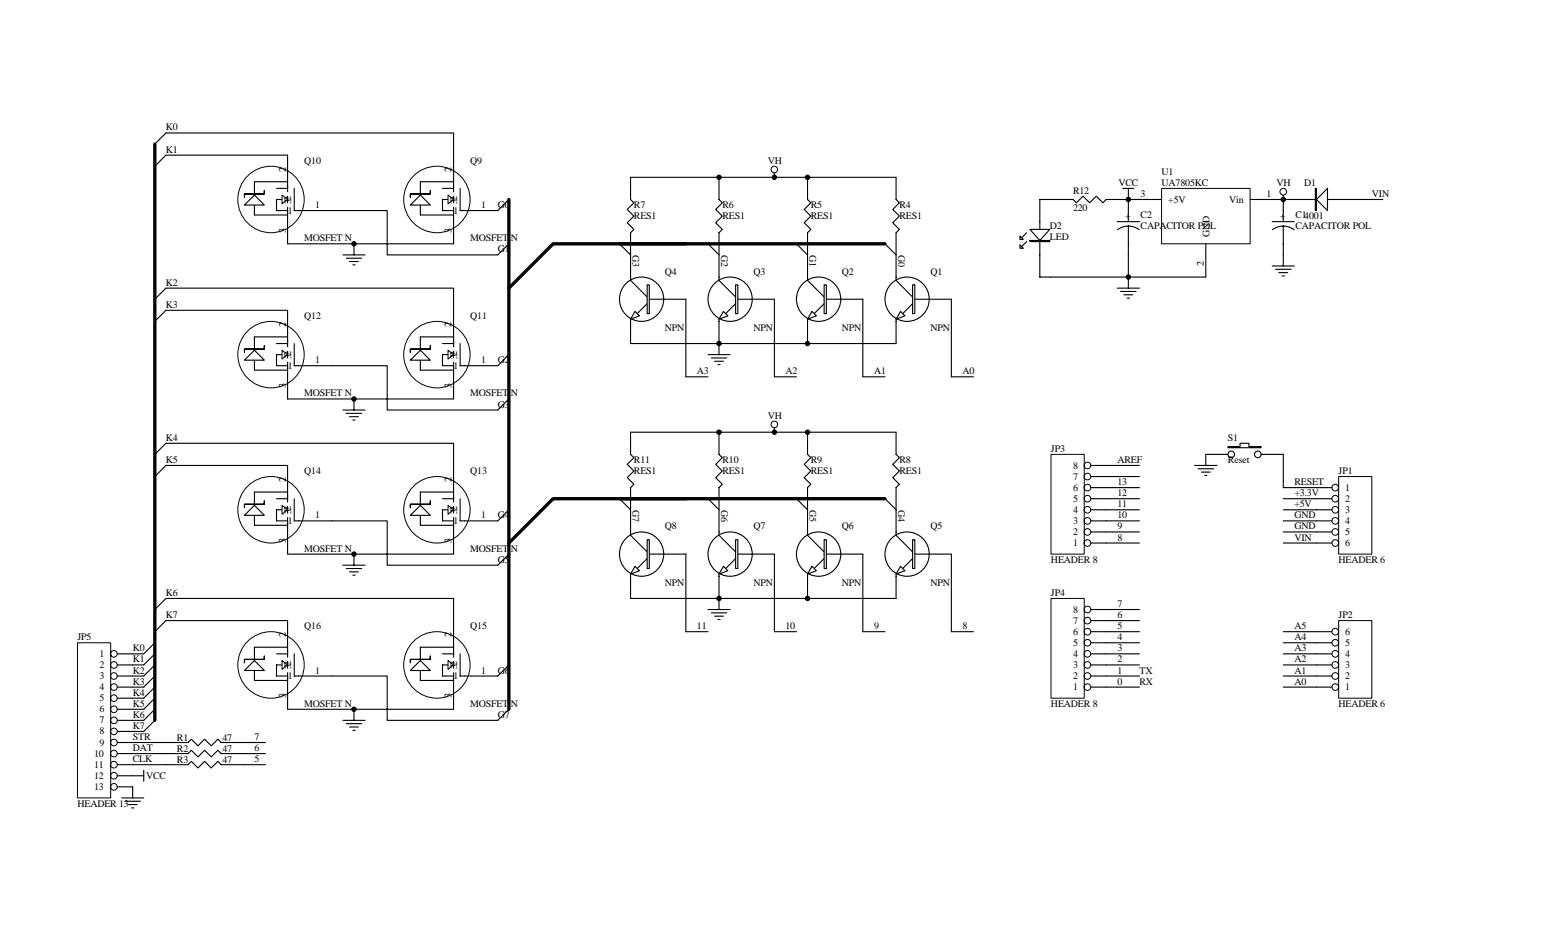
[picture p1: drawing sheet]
<svg xmlns="http://www.w3.org/2000/svg" width="356mm" height="216mm" viewBox="0 0 356 216" stroke-linecap="round" stroke-linejoin="round" font-family="sans-serif">
<path d="M291.7 50.8h5.1M294.2 51.8l-1 .2-1.5 .6M294.2 51.8l1.1 .2 1.4 .6M294.2 45.7v5.1M294.2 51.8v6.6" fill="none" stroke="#000" stroke-width=".25"/>
<path d="M266.3 43.2h20.3v12.7h-20.3z" fill="#fff"/>
<path d="M266.3 43.2h20.3v12.7h-20.3z" fill="none" stroke="#000" stroke-width=".23"/>
<g fill="none" stroke="#000" stroke-width=".25">
<path d="M240.9 45.7h5.1l.8 .8 1.5-1.5 1.5 1.5 1.6-1.5 1.5 1.5 .7-.8h12.7M256.2 50.8h5M257.4 43.2h2.6M258.7 51.8l-1 .2-1.5 .6M258.7 51.8l1.6 .3 .9 .5M258.7 51.8v11.7h17.8v-7.6M258.7 43.2v7.6M286.6 45.7h25.4M240.9 63.5h17.8v2.5M256.2 66h5M256.9 66.8h3.6M257.7 67.6h2"/>
<path d="M258.4 68.3h.6"/>
</g>
<g fill="#fff" stroke="#000" stroke-width=".25">
<path d="M304.4 43.2v5.1l-2.6-2.6z"/>
<path d="M301.6 43.2h.2v5.1h-.2z" fill-rule="evenodd"/>
</g>
<g fill="none" stroke="#000" stroke-width=".25">
<path d="M38 30.5h66v5.1M38 35.6h27.9M65.9 55.9h38.1M76.1 48.3h12.7v10.1h25.3M78.6 58.4h5.1M79.4 59.2h3.5M80.1 59.9h2.1M81.2 55.9v2.5M205.4 58.4v5.9l3.8 3.8M38 66h66v5.1M38 71.1h27.9M80.9 60.7h.5"/>
<path d="M205.4 73.2v5.5M209.2 68.6h8.9M209.2 69.6l-2.2 2.3M65.9 91.4h38.1M76.1 83.8h12.7v10.2h25.3M78.6 94h5.1M79.4 94.7h3.5M80.1 95.5h2.1M80.9 96.3h.5M81.2 91.4v2.6M38 101.6h66v5.1M38 106.7h27.9"/>
<path d="M76.1 119.4h12.7v10.1h25.3M38 137.2h66v5M65.9 127h38.1M78.6 129.5h5.1M79.4 130.3h3.5M80.1 131.1h2.1M80.9 131.8h.5M81.2 127v2.5M38 142.2h27.9M76.1 154.9h12.7v10.2h25.3M65.9 162.6h38.1M78.6 165.1h5.1"/>
<path d="M79.4 165.9h3.5M80.1 166.6h2.1M80.9 167.4h.5M81.2 162.6v2.5"/>
</g>
<g fill="#fff" stroke="#000" stroke-width=".25">
<path d="M206.5 71.4l1 1-2.1 .8z"/>
<path d="M209.2 65.3h.5v6.6h-.5z" fill-rule="evenodd"/>
</g>
<g fill="none" stroke="#000" stroke-width=".25">
<path d="M164.8 58.4v5.9l3.9 3.8M164.8 73.2v5.5M168.7 68.6h8.8M168.7 69.6l-2.3 2.3"/>
<circle cx="208" cy="68.6" r="5.1"/>
</g>
<g fill="#fff" stroke="#000" stroke-width=".25">
<path d="M165.9 71.4l1 1-2.1 .8z"/>
<path d="M168.7 65.3h.5v6.6h-.5z" fill-rule="evenodd"/>
</g>
<g fill="none" stroke="#000" stroke-width=".25">
<path d="M185.1 58.4v5.9l3.9 3.8M185.1 73.2v5.5M189 68.6h8.8M189 69.6l-2.3 2.3"/>
<circle cx="167.4" cy="68.6" r="5.1"/>
</g>
<g fill="#fff" stroke="#000" stroke-width=".25">
<path d="M186.2 71.4l1 1-2.1 .8z"/>
<path d="M189 65.3h.5v6.6h-.5z" fill-rule="evenodd"/>
</g>
<g fill="none" stroke="#000" stroke-width=".25">
<path d="M144.6 58.4v5.9l3.8 3.8M144.6 73.2v5.5M148.4 68.6h8.8M148.4 69.6l-2.3 2.3"/>
<circle cx="187.7" cy="68.6" r="5.1"/>
</g>
<g fill="#fff" stroke="#000" stroke-width=".25">
<path d="M145.6 71.4l1 1-2 .8z"/>
<path d="M148.4 65.3h.5v6.6h-.5z" fill-rule="evenodd"/>
</g>
<g fill="none" stroke="#000" stroke-width=".25">
<path d="M205.4 116.8v5.9l3.8 3.8M205.4 131.6v5.6M209.2 127h8.9M209.2 128l-2.2 2.3"/>
<circle cx="147.1" cy="68.6" r="5.1"/>
</g>
<g fill="#fff" stroke="#000" stroke-width=".25">
<path d="M206.5 129.8l1 1-2.1 .8z"/>
<path d="M209.2 123.7h.5v6.6h-.5z" fill-rule="evenodd"/>
</g>
<g fill="none" stroke="#000" stroke-width=".25">
<path d="M164.8 116.8v5.9l3.9 3.8M164.8 131.6v5.6M168.7 127h8.8M168.7 128l-2.3 2.3"/>
<circle cx="208" cy="127" r="5.1"/>
</g>
<g fill="#fff" stroke="#000" stroke-width=".25">
<path d="M165.9 129.8l1 1-2.1 .8z"/>
<path d="M168.7 123.7h.5v6.6h-.5z" fill-rule="evenodd"/>
</g>
<g fill="none" stroke="#000" stroke-width=".25">
<path d="M185.1 116.8v5.9l3.9 3.8M185.1 131.6v5.6M189 127h8.8M189 128l-2.3 2.3"/>
<circle cx="167.4" cy="127" r="5.1"/>
</g>
<g fill="#fff" stroke="#000" stroke-width=".25">
<path d="M186.2 129.8l1 1-2.1 .8z"/>
<path d="M189 123.7h.5v6.6h-.5z" fill-rule="evenodd"/>
</g>
<g fill="none" stroke="#000" stroke-width=".25">
<path d="M144.6 116.8v5.9l3.8 3.8M144.6 131.6v5.6M148.4 127h8.8M148.4 128l-2.3 2.3"/>
<circle cx="187.7" cy="127" r="5.1"/>
</g>
<g fill="#fff" stroke="#000" stroke-width=".25">
<path d="M145.6 129.8l1 1-2 .8z"/>
<path d="M148.4 123.7h.5v6.6h-.5z" fill-rule="evenodd"/>
</g>
<g fill="none" stroke="#000" stroke-width=".25">
<path d="M177.5 39.6v1M116.7 45.7l-2.6 2.6M116.7 55.9l-2.6 2.5M142 55.9l2.6 2.5v-5.1l.7-.7-1.5-1.5 1.5-1.6-1.5-1.5 1.5-1.5-.7-.8v-5.1h60.8v5.1l.8 .8-1.5 1.5 1.5 1.5-1.5 1.6 1.5 1.5-.8 .7v5.1l-2.5-2.5M164.8 40.6v5.1l.8 .8-1.5 1.5 1.5 1.5-1.5 1.6 1.5 1.5-.8 .7v5.1l-2.5-2.5M185.1 40.6v5.1l.8 .8-1.5 1.5 1.5 1.5-1.5 1.6 1.5 1.5-.8 .7v5.1l-2.5-2.5M144.6 78.7h60.8M157.2 68.6v17.8M164.8 78.7v2.6M177.5 68.6v17.8M197.8 68.6v17.8M218.1 68.6v17.8"/>
<path d="M116.7 81.3l-2.6 2.5M116.7 91.4l-2.6 2.6M162.3 81.3h5.1M163.1 82h3.5M163.8 82.8h2.1M164.6 83.6h.5M164.8 99.1v5l.8 .8-1.5 1.5 1.5 1.5-1.5 1.6 1.5 1.5-.8 .8v5l-2.5-2.5M177.5 98v1.1M185.1 99.1v5l.8 .8-1.5 1.5 1.5 1.5-1.5 1.6 1.5 1.5-.8 .8v5l-2.5-2.5M116.7 116.8l-2.6 2.6M142 114.3l2.6 2.5v-5l.7-.8-1.5-1.5 1.5-1.6-1.5-1.5 1.5-1.5-.7-.8v-5h60.8v5l.8 .8-1.5 1.5 1.5 1.5-1.5 1.6 1.5 1.5-.8 .8v5l-2.5-2.5M116.7 127l-2.6 2.5"/>
<path d="M144.6 137.2h60.8M157.2 127v17.8M162.3 139.7h5.1M164.8 137.2v2.5M177.5 127v17.8M197.8 127v17.8M218.1 127v17.8M116.7 152.4l-2.6 2.5M163.1 140.5h3.5M163.8 141.2h2.1M164.6 142h.5M116.7 162.6l-2.6 2.5"/>
<circle cx="147.1" cy="127" r="5.1"/>
</g>
<path d="M116.7 45.7v116.9M142 55.9h60.9M157.2 55.9h-30.4l-10.1 10.1M142 114.3h60.9M157.2 114.3h-30.4l-10.1 10.2" fill="none" stroke="#000" stroke-width=".76"/>
<g fill="none" stroke="#000" stroke-width=".23">
<circle cx="177.5" cy="38.9" r=".75"/>
<circle cx="177.5" cy="97.3" r=".75"/>
</g>
<path d="M17.8 147.3h7.6v35.6h-7.6z" fill="#fff"/>
<g fill="none" stroke="#000" stroke-width=".23">
<path d="M17.8 147.3h7.6v35.6h-7.6z"/>
<circle cx="26.1" cy="152.4" r=".76"/>
<circle cx="26.1" cy="157.5" r=".76"/>
<circle cx="26.1" cy="154.9" r=".76"/>
<circle cx="26.1" cy="149.9" r=".76"/>
<circle cx="26.1" cy="165.1" r=".76"/>
<circle cx="26.1" cy="177.8" r=".76"/>
<circle cx="26.1" cy="170.2" r=".76"/>
<circle cx="26.1" cy="160" r=".76"/>
<circle cx="26.1" cy="172.7" r=".76"/>
<circle cx="26.1" cy="167.6" r=".76"/>
<circle cx="26.1" cy="162.6" r=".76"/>
<circle cx="26.1" cy="175.3" r=".76"/>
<circle cx="26.1" cy="180.3" r=".76"/>
</g>
<g fill="none" stroke="#000" stroke-width=".25">
<path d="M38 30.5l-2.5 2.5M38 35.6l-2.5 2.5M235.4 55.4l-1 1M235.4 53.3l-1 1.1M240.9 45.7h-2.5v17.8h2.5M312 45.7h5M38 66l-2.5 2.6M38 71.1l-2.5 2.6M38 101.6l-2.5 2.5M38 106.7l-2.5 2.5M38 137.2l-2.5 2.5M26.9 149.9h3.5"/>
<path d="M26.9 152.4h3.5M26.9 154.9h3.5M26.9 157.5h3.5M35.5 147.3l-2.5 2.6M35.5 149.9l-2.5 2.5M35.5 152.4l-2.5 2.5M35.5 154.9l-2.5 2.6M35.5 157.5l-2.5 2.5M38 142.2l-2.5 2.6M26.9 160h3.5M26.9 162.6h3.5M26.9 165.1h3.5"/>
<path d="M26.9 167.6h3.5M26.9 170.2h3.5M26.9 172.7h3.5M26.9 175.3h3.5M26.9 177.8h6.1M33 176.5v2.6M35.5 160l-2.5 2.6M35.5 162.6l-2.5 2.5M35.5 165.1l-2.5 2.5M26.9 180.3h3.5v2.6M27.9 182.9h5.1M28.7 183.6h3.5"/>
<path d="M29.4 184.4h2M30.2 185.2h.5"/>
</g>
<path d="M35.5 33v132.1" fill="none" stroke="#000" stroke-width=".76"/>
<g fill="#fff" stroke="#000" stroke-width=".25">
<path d="M236.1 52.6h4.6l-2.3 2.5z"/>
<path d="M233.8 56.1l.8 .8h-.8z"/>
<path d="M233.8 54.1l.8 .8h-.8z"/>
<path d="M236.1 55.1v.3h4.6v-.3z" fill-rule="evenodd"/>
</g>
<path d="M101.5 43.2h2.5M104 45.7h-2.5v2.6h2.5M104 42.4v1.5M104 45v1.5M104 47.5v1.5M105.5 43.2v5.1h1" fill="none" stroke="#000" stroke-width=".25"/>
<path d="M102.7 44.7l1.3 1-1.3 1z" fill="#fff" stroke="#000" stroke-width=".23"/>
<path d="M96.4 41.7v7.6" fill="none" stroke="#000" stroke-width=".25"/>
<g fill="#fff" stroke="#000" stroke-width=".25">
<path d="M96.4 44.7l2.3 2.3h-4.6z"/>
<path d="M94.1 44.4v.8v-.8h4.6v-.7v.7z" fill-rule="evenodd"/>
</g>
<circle cx="100.2" cy="45.7" r="7.6" fill="none" stroke="#000" stroke-width=".23"/>
<path d="M104 35.6v7.6M63.4 43.2h2.5M65.9 45.7h-2.5v2.6h2.5M65.9 42.4v1.5M65.9 45v1.5M65.9 47.5v1.5M67.5 43.2v5.1h1M96.4 41.7h7.6M96.4 49.3h7.6M104 48.3v7.6M106.5 48.3h7.6" fill="none" stroke="#000" stroke-width=".25"/>
<path d="M64.7 44.7l1.2 1-1.2 1z" fill="#fff" stroke="#000" stroke-width=".23"/>
<path d="M58.3 41.7v7.6" fill="none" stroke="#000" stroke-width=".25"/>
<g fill="#fff" stroke="#000" stroke-width=".25">
<path d="M58.3 44.7l2.3 2.3h-4.6z"/>
<path d="M56 44.4v.8v-.8h4.6v-.7v.7z" fill-rule="evenodd"/>
</g>
<circle cx="62.1" cy="45.7" r="7.6" fill="none" stroke="#000" stroke-width=".23"/>
<path d="M65.9 35.6v7.6M58.3 41.7h7.6M58.3 49.3h7.6M65.9 48.3v7.6M68.5 48.3h7.6M101.5 78.7h2.5M104 78v1.5M105.5 78.7v5.1h1M104 81.3h-2.5v2.5h2.5M104 80.5v1.5M104 83.1v1.5" fill="none" stroke="#000" stroke-width=".25"/>
<path d="M102.7 80.3l1.3 1-1.3 1z" fill="#fff" stroke="#000" stroke-width=".23"/>
<path d="M96.4 77.2v7.6" fill="none" stroke="#000" stroke-width=".25"/>
<g fill="#fff" stroke="#000" stroke-width=".25">
<path d="M96.4 80.3l2.3 2.2h-4.6z"/>
<path d="M94.1 80v.8v-.8h4.6v-.8v.8z" fill-rule="evenodd"/>
</g>
<circle cx="100.2" cy="81.3" r="7.6" fill="none" stroke="#000" stroke-width=".23"/>
<path d="M63.4 78.7h2.5M65.9 78v1.5M67.5 78.7v5.1h1M96.4 77.2h7.6M104 71.1v7.6M65.9 81.3h-2.5v2.5h2.5M65.9 80.5v1.5M65.9 83.1v1.5M96.4 84.8h7.6M104 83.8v7.6M106.5 83.8h7.6" fill="none" stroke="#000" stroke-width=".25"/>
<path d="M64.7 80.3l1.2 1-1.2 1z" fill="#fff" stroke="#000" stroke-width=".23"/>
<path d="M58.3 77.2v7.6" fill="none" stroke="#000" stroke-width=".25"/>
<g fill="#fff" stroke="#000" stroke-width=".25">
<path d="M58.3 80.3l2.3 2.2h-4.6z"/>
<path d="M56 80v.8v-.8h4.6v-.8v.8z" fill-rule="evenodd"/>
</g>
<circle cx="62.1" cy="81.3" r="7.6" fill="none" stroke="#000" stroke-width=".23"/>
<path d="M58.3 77.2h7.6M65.9 71.1v7.6M58.3 84.8h7.6M65.9 83.8v7.6M68.5 83.8h7.6M101.5 114.3h2.5M104 116.8h-2.5v2.6h2.5M104 113.5v1.6M104 116.1v1.5M104 118.6v1.5M105.5 114.3v5.1h1" fill="none" stroke="#000" stroke-width=".25"/>
<path d="M102.7 115.8l1.3 1-1.3 1.1z" fill="#fff" stroke="#000" stroke-width=".23"/>
<path d="M96.4 112.8v7.6" fill="none" stroke="#000" stroke-width=".25"/>
<g fill="#fff" stroke="#000" stroke-width=".25">
<path d="M96.4 115.8l2.3 2.3h-4.6z"/>
<path d="M94.1 115.6v.7v-.7h4.6v-.8v.8z" fill-rule="evenodd"/>
</g>
<circle cx="100.2" cy="116.8" r="7.6" fill="none" stroke="#000" stroke-width=".23"/>
<path d="M63.4 114.3h2.5M65.9 116.8h-2.5v2.6h2.5M65.9 113.5v1.6M65.9 116.1v1.5M65.9 118.6v1.5M67.5 114.3v5.1h1M96.4 112.8h7.6M104 106.7v7.6M104 119.4v7.6M106.5 119.4h7.6M96.4 120.4h7.6" fill="none" stroke="#000" stroke-width=".25"/>
<path d="M64.7 115.8l1.2 1-1.2 1.1z" fill="#fff" stroke="#000" stroke-width=".23"/>
<path d="M58.3 112.8v7.6" fill="none" stroke="#000" stroke-width=".25"/>
<g fill="#fff" stroke="#000" stroke-width=".25">
<path d="M58.3 115.8l2.3 2.3h-4.6z"/>
<path d="M56 115.6v.7v-.7h4.6v-.8v.8z" fill-rule="evenodd"/>
</g>
<circle cx="62.1" cy="116.8" r="7.6" fill="none" stroke="#000" stroke-width=".23"/>
<path d="M58.3 112.8h7.6M65.9 106.7v7.6M65.9 119.4v7.6M68.5 119.4h7.6M58.3 120.4h7.6M101.5 149.9h2.5M104 152.4h-2.5v2.5h2.5M104 149.1v1.5M104 151.6v1.6M104 154.2v1.5M105.5 149.9v5h1" fill="none" stroke="#000" stroke-width=".25"/>
<path d="M102.7 151.4l1.3 1-1.3 1z" fill="#fff" stroke="#000" stroke-width=".23"/>
<path d="M96.4 148.3v7.7" fill="none" stroke="#000" stroke-width=".25"/>
<g fill="#fff" stroke="#000" stroke-width=".25">
<path d="M96.4 151.4l2.3 2.3h-4.6z"/>
<path d="M94.1 151.1v.8v-.8h4.6v-.7v.7z" fill-rule="evenodd"/>
</g>
<circle cx="100.2" cy="152.4" r="7.6" fill="none" stroke="#000" stroke-width=".23"/>
<path d="M63.4 149.9h2.5M65.9 152.4h-2.5v2.5h2.5M65.9 149.1v1.5M65.9 151.6v1.6M65.9 154.2v1.5M67.5 149.9v5h1M96.4 148.3h7.6M96.4 156h7.6M104 142.2v7.7M104 154.9v7.7M106.5 154.9h7.6" fill="none" stroke="#000" stroke-width=".25"/>
<path d="M64.7 151.4l1.2 1-1.2 1z" fill="#fff" stroke="#000" stroke-width=".23"/>
<path d="M58.3 148.3v7.7" fill="none" stroke="#000" stroke-width=".25"/>
<g fill="#fff" stroke="#000" stroke-width=".25">
<path d="M58.3 151.4l2.3 2.3h-4.6z"/>
<path d="M56 151.1v.8v-.8h4.6v-.7v.7z" fill-rule="evenodd"/>
</g>
<circle cx="62.1" cy="152.4" r="7.6" fill="none" stroke="#000" stroke-width=".23"/>
<path d="M294.2 58.4v2.6M291.7 61h5.1M292.4 61.7h3.6M293.2 62.5h2M294 63.2h.5M58.3 148.3h7.6M58.3 156h7.6M65.9 142.2v7.7M65.9 154.9v7.7M68.5 154.9h7.6" fill="none" stroke="#000" stroke-width=".25"/>
<path d="M241 104.2h7.6v22.8h-7.6z" fill="#fff"/>
<g fill="none" stroke="#000" stroke-width=".23">
<path d="M241 104.1h7.6v22.9h-7.6z"/>
<circle cx="249.3" cy="114.3" r=".76"/>
<circle cx="249.3" cy="106.7" r=".76"/>
<circle cx="249.3" cy="119.4" r=".76"/>
<circle cx="249.3" cy="109.2" r=".76"/>
<circle cx="249.3" cy="116.8" r=".76"/>
<circle cx="249.3" cy="111.8" r=".76"/>
<circle cx="249.3" cy="121.9" r=".76"/>
<circle cx="249.3" cy="124.5" r=".76"/>
</g>
<path d="M250.1 119.4h3.5M250.1 116.8h3.5M250.1 114.3h3.5M250.1 111.8h3.5M250.1 109.2h3.5M250.1 106.7h3.5M250.1 124.5h3.5M250.1 121.9h3.5" fill="none" stroke="#000" stroke-width=".25"/>
<path d="M241 137.2h7.6v22.8h-7.6z" fill="#fff"/>
<g fill="none" stroke="#000" stroke-width=".23">
<path d="M241 137.2h7.6v22.8h-7.6z"/>
<circle cx="249.3" cy="139.7" r=".76"/>
<circle cx="249.3" cy="152.4" r=".76"/>
<circle cx="249.3" cy="157.5" r=".76"/>
<circle cx="249.3" cy="144.8" r=".76"/>
<circle cx="249.3" cy="147.3" r=".76"/>
<circle cx="249.3" cy="154.9" r=".76"/>
<circle cx="249.3" cy="142.2" r=".76"/>
<circle cx="249.3" cy="149.9" r=".76"/>
</g>
<g fill="none" stroke="#000" stroke-width=".25">
<path d="M253.6 109.2h7.6M253.6 111.8h7.6M253.6 114.3h7.6M253.6 116.8h7.6M253.6 119.4h7.6M250.1 139.7h11.1M253.6 121.9h7.6M253.6 124.5h7.6M250.1 157.5h11.1M250.1 154.9h11.1M250.1 152.4h11.1M250.1 149.9h11.1"/>
<path d="M250.1 147.3h11.1M250.1 144.8h11.1M250.1 142.2h11.1"/>
</g>
<path d="M306.9 142.3h7.6v17.7h-7.6z" fill="#fff"/>
<g fill="none" stroke="#000" stroke-width=".23">
<path d="M306.9 142.2h7.6v17.8h-7.6z"/>
<circle cx="306.1" cy="152.4" r=".76"/>
<circle cx="306.1" cy="144.8" r=".76"/>
<circle cx="306.1" cy="157.5" r=".76"/>
<circle cx="306.1" cy="147.3" r=".76"/>
<circle cx="306.1" cy="154.9" r=".76"/>
<circle cx="306.1" cy="149.9" r=".76"/>
</g>
<path d="M301.8 157.5h3.6M301.8 154.9h3.6M301.8 152.4h3.6M301.8 149.9h3.6M301.8 147.3h3.6M301.8 144.8h3.6" fill="none" stroke="#000" stroke-width=".25"/>
<path d="M306.9 109.2h7.6v17.8h-7.6z" fill="#fff"/>
<g fill="none" stroke="#000" stroke-width=".23">
<path d="M306.9 109.2h7.6v17.8h-7.6z"/>
<circle cx="306.1" cy="114.3" r=".76"/>
<circle cx="306.1" cy="119.4" r=".76"/>
<circle cx="306.1" cy="116.8" r=".76"/>
<circle cx="306.1" cy="111.8" r=".76"/>
<circle cx="306.1" cy="121.9" r=".76"/>
<circle cx="306.1" cy="124.5" r=".76"/>
</g>
<path d="M276.5 104.1h5M289.1 104.1h5.1M294.2 111.8h11.2M294.2 119.4h11.2M301.8 114.3h3.6M301.8 116.8h3.6M294.2 124.5h11.2M301.8 121.9h3.6" fill="none" stroke="#000" stroke-width=".25"/>
<path d="M281.5 102.4h2.8v-.8h2v.8h2.8v.2h-7.6z" fill-rule="evenodd" fill="#fff" stroke="#000" stroke-width=".25"/>
<g fill="none" stroke="#000" stroke-width=".25">
<path d="M294.2 44.7v1M157.2 86.4h5.1M177.5 86.4h5.1M197.8 86.4h5.1M218.1 86.4h5.1M253.6 106.7h7.6M273.9 106.7h5.1M274.7 107.4h3.5M275.4 108.2h2.1M276.2 109h.5M276.5 104.1v2.6M294.2 104.1v7.7"/>
<path d="M294.2 116.8h7.6M294.2 114.3h7.6M294.2 121.9h7.6M30.4 149.9h2.6M30.4 152.4h2.6M30.4 154.9h2.6M30.4 157.5h2.6M157.2 144.8h5.1M177.5 144.8h5.1M197.8 144.8h5.1M218.1 144.8h5.1M294.2 144.8h7.6"/>
<path d="M294.2 147.3h7.6M294.2 149.9h7.6M294.2 152.4h7.6M294.2 154.9h7.6M294.2 157.5h7.6M30.4 170.2h12.7l.8-.8 1.5 1.5 1.5-1.5 1.5 1.5 1.6-1.5 .7 .8h10.2M30.4 172.7h12.7l.8-.7 1.5 1.5 1.5-1.5 1.5 1.5 1.6-1.5 .7 .7h10.2M30.4 175.3h12.7l.8-.8 1.5 1.5 1.5-1.5 1.5 1.5 1.6-1.5 .7 .8h10.2M30.4 160h2.6M30.4 162.6h2.6M30.4 165.1h2.6M30.4 167.6h2.6"/>
<circle cx="282.3" cy="104.1" r=".75"/>
<circle cx="288.4" cy="104.1" r=".76"/>
</g>
<circle cx="294.2" cy="43.9" r=".76" fill="none" stroke="#000" stroke-width=".23"/>
<g fill="#000" stroke="#000" stroke-width=".23">
<circle cx="81.2" cy="55.9" r=".51"/>
<circle cx="164.8" cy="40.6" r=".51"/>
<circle cx="177.5" cy="40.6" r=".51"/>
<circle cx="185.1" cy="40.6" r=".51"/>
<circle cx="258.7" cy="45.7" r=".51"/>
<circle cx="294.2" cy="45.7" r=".51"/>
<circle cx="164.8" cy="78.7" r=".51"/>
<circle cx="185.1" cy="78.7" r=".51"/>
<circle cx="258.7" cy="63.5" r=".51"/>
<circle cx="81.2" cy="91.4" r=".51"/>
<circle cx="164.8" cy="99.1" r=".51"/>
<circle cx="177.5" cy="99.1" r=".51"/>
<circle cx="185.1" cy="99.1" r=".51"/>
<circle cx="81.2" cy="127" r=".51"/>
<circle cx="164.8" cy="137.2" r=".51"/>
<circle cx="185.1" cy="137.2" r=".51"/>
<circle cx="81.2" cy="162.6" r=".51"/>
</g>
<g font-size="2.3">
<text x="38" y="29.9">K0</text>
<text x="38" y="35">K1</text>
<text x="65.5" y="39.4" transform="rotate(-90 65.5 39.4)">2</text>
<text x="69.7" y="37.5">Q10</text>
<text x="103.5" y="39.4" transform="rotate(-90 103.5 39.4)">2</text>
<text x="107.8" y="37.5">Q9</text>
<text x="176" y="37.5">VH</text>
<text x="266.3" y="40.1">U1</text>
<text x="66.8" y="46.7" transform="rotate(-90 66.8 46.7)">32</text>
<text x="72.3" y="47.7">1</text>
<text x="104.8" y="46.7" transform="rotate(-90 104.8 46.7)">32</text>
<text x="110.3" y="47.7">1</text>
<text x="114.1" y="47.7">G0</text>
<text x="145.3" y="47.7">R7</text>
<text x="165.6" y="47.7">R6</text>
<text x="185.9" y="47.7">R5</text>
<text x="206.2" y="47.7">R4</text>
<text x="246" y="44.4">R12</text>
<text x="256.4" y="42.6">VCC</text>
<text x="261.5" y="45.1">3</text>
<text x="266.3" y="42.6">UA7805KC</text>
<text x="267.8" y="46.4">+5V</text>
<text x="281.8" y="46.4">Vin</text>
<text x="290.4" y="45.1">1</text>
<text x="292.7" y="42.6">VH</text>
<text x="299" y="42.6">D1</text>
<text x="314.5" y="45.1">VIN</text>
<text x="65.5" y="53.3" transform="rotate(-90 65.5 53.3)">3</text>
<text x="66" y="49">1</text>
<text x="103.5" y="53.3" transform="rotate(-90 103.5 53.3)">3</text>
<text x="104" y="49">1</text>
<text x="145.3" y="50.2">RES1</text>
<text x="165.6" y="50.2">RES1</text>
<text x="185.9" y="50.2">RES1</text>
<text x="206.2" y="50.2">RES1</text>
<text x="240.7" y="52.5">D2</text>
<text x="246" y="48.5">220</text>
<text x="258" y="50.2">+</text>
<text x="261.5" y="50">C2</text>
<text x="261.5" y="52.5">CAPACITOR POL</text>
<text x="293.5" y="50.2">+</text>
<text x="297" y="50">C14001</text>
<text x="297" y="52.5">CAPACITOR POL</text>
<text x="69.7" y="55.3">MOSFET N</text>
<text x="107.8" y="55.3">MOSFET N</text>
<text x="114.1" y="57.8">G1</text>
<text x="145" y="58.4" transform="rotate(90 145 58.4)">G3</text>
<text x="165.3" y="58.4" transform="rotate(90 165.3 58.4)">G2</text>
<text x="185.6" y="58.4" transform="rotate(90 185.6 58.4)">G1</text>
<text x="205.9" y="58.4" transform="rotate(90 205.9 58.4)">G0</text>
<text x="240.7" y="55.1">LED</text>
<text x="277.3" y="54.4" transform="rotate(-90 277.3 54.4)">GND</text>
<text x="38" y="65.5">K2</text>
<text x="152.4" y="62.9">Q4</text>
<text x="172.7" y="62.9">Q3</text>
<text x="193" y="62.9">Q2</text>
<text x="213.3" y="62.9">Q1</text>
<text x="276" y="61" transform="rotate(-90 276 61)">2</text>
<text x="38" y="70.5">K3</text>
<text x="65.5" y="74.9" transform="rotate(-90 65.5 74.9)">2</text>
<text x="69.7" y="73.1">Q12</text>
<text x="103.5" y="74.9" transform="rotate(-90 103.5 74.9)">2</text>
<text x="107.8" y="73.1">Q11</text>
<text x="152.4" y="75.9">NPN</text>
<text x="172.7" y="75.9">NPN</text>
<text x="193" y="75.9">NPN</text>
<text x="213.3" y="75.9">NPN</text>
<text x="66.8" y="82.3" transform="rotate(-90 66.8 82.3)">32</text>
<text x="72.3" y="83.2">1</text>
<text x="104.8" y="82.3" transform="rotate(-90 104.8 82.3)">32</text>
<text x="110.3" y="83.2">1</text>
<text x="114.1" y="83.2">G2</text>
<text x="65.5" y="88.9" transform="rotate(-90 65.5 88.9)">3</text>
<text x="66" y="84.5">1</text>
<text x="103.5" y="88.9" transform="rotate(-90 103.5 88.9)">3</text>
<text x="104" y="84.5">1</text>
<text x="159.8" y="85.8">A3</text>
<text x="180.1" y="85.8">A2</text>
<text x="200.4" y="85.8">A1</text>
<text x="220.7" y="85.8">A0</text>
<text x="69.7" y="90.9">MOSFET N</text>
<text x="107.8" y="90.9">MOSFET N</text>
<text x="114.1" y="93.4">G3</text>
<text x="176" y="95.9">VH</text>
<text x="38" y="101">K4</text>
<text x="281.5" y="101">S1</text>
<text x="38" y="106.1">K5</text>
<text x="145.3" y="106.1">R11</text>
<text x="165.6" y="106.1">R10</text>
<text x="185.9" y="106.1">R9</text>
<text x="206.2" y="106.1">R8</text>
<text x="241" y="103.6">JP3</text>
<text x="246" y="107.4">8</text>
<text x="256.2" y="106.1">AREF</text>
<text x="281.5" y="106.1">Reset</text>
<text x="65.5" y="110.5" transform="rotate(-90 65.5 110.5)">2</text>
<text x="69.7" y="108.6">Q14</text>
<text x="103.5" y="110.5" transform="rotate(-90 103.5 110.5)">2</text>
<text x="107.8" y="108.6">Q13</text>
<text x="145.3" y="108.6">RES1</text>
<text x="165.6" y="108.6">RES1</text>
<text x="185.9" y="108.6">RES1</text>
<text x="206.2" y="108.6">RES1</text>
<text x="246" y="112.5">6</text>
<text x="246" y="109.9">7</text>
<text x="256.2" y="113.7">12</text>
<text x="256.2" y="111.2">13</text>
<text x="296.8" y="111.2">RESET</text>
<text x="296.8" y="113.7">+3.3V</text>
<text x="306.9" y="108.6">JP1</text>
<text x="308.4" y="112.5">1</text>
<text x="66.8" y="117.9" transform="rotate(-90 66.8 117.9)">32</text>
<text x="72.3" y="118.8">1</text>
<text x="104.8" y="117.9" transform="rotate(-90 104.8 117.9)">32</text>
<text x="110.3" y="118.8">1</text>
<text x="114.1" y="118.8">G4</text>
<text x="145" y="116.8" transform="rotate(90 145 116.8)">G7</text>
<text x="165.3" y="116.8" transform="rotate(90 165.3 116.8)">G6</text>
<text x="185.6" y="116.8" transform="rotate(90 185.6 116.8)">G5</text>
<text x="205.9" y="116.8" transform="rotate(90 205.9 116.8)">G4</text>
<text x="246" y="117.5">4</text>
<text x="246" y="115">5</text>
<text x="256.2" y="118.8">10</text>
<text x="256.2" y="116.3">11</text>
<text x="296.8" y="118.8">GND</text>
<text x="296.8" y="116.3">+5V</text>
<text x="308.4" y="115">2</text>
<text x="308.4" y="117.5">3</text>
<text x="65.5" y="124.5" transform="rotate(-90 65.5 124.5)">3</text>
<text x="66" y="120.1">1</text>
<text x="103.5" y="124.5" transform="rotate(-90 103.5 124.5)">3</text>
<text x="104" y="120.1">1</text>
<text x="152.4" y="121.3">Q8</text>
<text x="172.7" y="121.3">Q7</text>
<text x="193" y="121.3">Q6</text>
<text x="213.3" y="121.3">Q5</text>
<text x="246" y="125.2">1</text>
<text x="246" y="122.6">2</text>
<text x="246" y="120.1">3</text>
<text x="256.2" y="123.9">8</text>
<text x="256.2" y="121.3">9</text>
<text x="296.8" y="123.9">VIN</text>
<text x="296.8" y="121.3">GND</text>
<text x="308.4" y="120.1">4</text>
<text x="308.4" y="122.6">5</text>
<text x="308.4" y="125.2">6</text>
<text x="69.7" y="126.4">MOSFET N</text>
<text x="107.8" y="126.4">MOSFET N</text>
<text x="114.1" y="129">G5</text>
<text x="241" y="129">HEADER 8</text>
<text x="306.9" y="129">HEADER 6</text>
<text x="38" y="136.6">K6</text>
<text x="152.4" y="134.3">NPN</text>
<text x="172.7" y="134.3">NPN</text>
<text x="193" y="134.3">NPN</text>
<text x="213.3" y="134.3">NPN</text>
<text x="241" y="136.6">JP4</text>
<text x="38" y="141.7">K7</text>
<text x="246" y="142.9">7</text>
<text x="246" y="140.4">8</text>
<text x="256.2" y="141.7">6</text>
<text x="256.2" y="139.1">7</text>
<text x="306.9" y="141.7">JP2</text>
<text x="17.8" y="146.7">JP5</text>
<text x="30.4" y="149.3">K0</text>
<text x="65.5" y="146" transform="rotate(-90 65.5 146)">2</text>
<text x="69.7" y="144.2">Q16</text>
<text x="103.5" y="146" transform="rotate(-90 103.5 146)">2</text>
<text x="107.8" y="144.2">Q15</text>
<text x="159.8" y="144.2">11</text>
<text x="180.1" y="144.2">10</text>
<text x="200.4" y="144.2">9</text>
<text x="220.7" y="144.2">8</text>
<text x="246" y="148">5</text>
<text x="246" y="145.5">6</text>
<text x="256.2" y="149.3">3</text>
<text x="256.2" y="146.7">4</text>
<text x="256.2" y="144.2">5</text>
<text x="296.8" y="149.3">A3</text>
<text x="296.8" y="146.7">A4</text>
<text x="296.8" y="144.2">A5</text>
<text x="308.4" y="148">5</text>
<text x="308.4" y="145.5">6</text>
<text x="22.8" y="150.6">1</text>
<text x="22.8" y="153.1">2</text>
<text x="22.8" y="155.6">3</text>
<text x="30.4" y="151.8">K1</text>
<text x="30.4" y="154.4">K2</text>
<text x="66" y="155.6">1</text>
<text x="66.8" y="153.4" transform="rotate(-90 66.8 153.4)">32</text>
<text x="72.3" y="154.4">1</text>
<text x="104" y="155.6">1</text>
<text x="104.8" y="153.4" transform="rotate(-90 104.8 153.4)">32</text>
<text x="110.3" y="154.4">1</text>
<text x="114.1" y="154.4">G6</text>
<text x="246" y="155.6">2</text>
<text x="246" y="153.1">3</text>
<text x="246" y="150.6">4</text>
<text x="256.2" y="154.4">1</text>
<text x="256.2" y="151.8">2</text>
<text x="261.2" y="154.4">TX</text>
<text x="296.8" y="154.4">A1</text>
<text x="296.8" y="151.8">A2</text>
<text x="308.4" y="155.6">2</text>
<text x="308.4" y="153.1">3</text>
<text x="308.4" y="150.6">4</text>
<text x="22.8" y="158.2">4</text>
<text x="22.8" y="160.7">5</text>
<text x="30.4" y="156.9">K3</text>
<text x="30.4" y="159.4">K4</text>
<text x="30.4" y="162">K5</text>
<text x="65.5" y="160" transform="rotate(-90 65.5 160)">3</text>
<text x="69.7" y="162">MOSFET N</text>
<text x="103.5" y="160" transform="rotate(-90 103.5 160)">3</text>
<text x="107.8" y="162">MOSFET N</text>
<text x="241" y="162">HEADER 8</text>
<text x="246" y="158.2">1</text>
<text x="256.2" y="156.9">0</text>
<text x="261.2" y="156.9">RX</text>
<text x="296.8" y="156.9">A0</text>
<text x="306.9" y="162">HEADER 6</text>
<text x="308.4" y="158.2">1</text>
<text x="22.8" y="163.3">6</text>
<text x="22.8" y="165.8">7</text>
<text x="30.4" y="164.5">K6</text>
<text x="30.4" y="167.1">K7</text>
<text x="114.1" y="164.5">G7</text>
<text x="21.6" y="173.4">10</text>
<text x="22.8" y="168.3">8</text>
<text x="22.8" y="170.9">9</text>
<text x="30.4" y="169.6">STR</text>
<text x="30.4" y="172.1">DAT</text>
<text x="40.6" y="169.9">R1</text>
<text x="40.6" y="172.4">R2</text>
<text x="51" y="169.9">47</text>
<text x="51" y="172.4">47</text>
<text x="58.3" y="169.6">7</text>
<text x="58.3" y="172.1">6</text>
<text x="21.6" y="176">11</text>
<text x="21.6" y="178.5">12</text>
<text x="30.4" y="174.7">CLK</text>
<text x="33.5" y="178.5">VCC</text>
<text x="40.6" y="174.9">R3</text>
<text x="51" y="174.9">47</text>
<text x="58.3" y="174.7">5</text>
<text x="17.8" y="184.8">HEADER 13</text>
<text x="21.6" y="181">13</text>
</g>
</svg>
